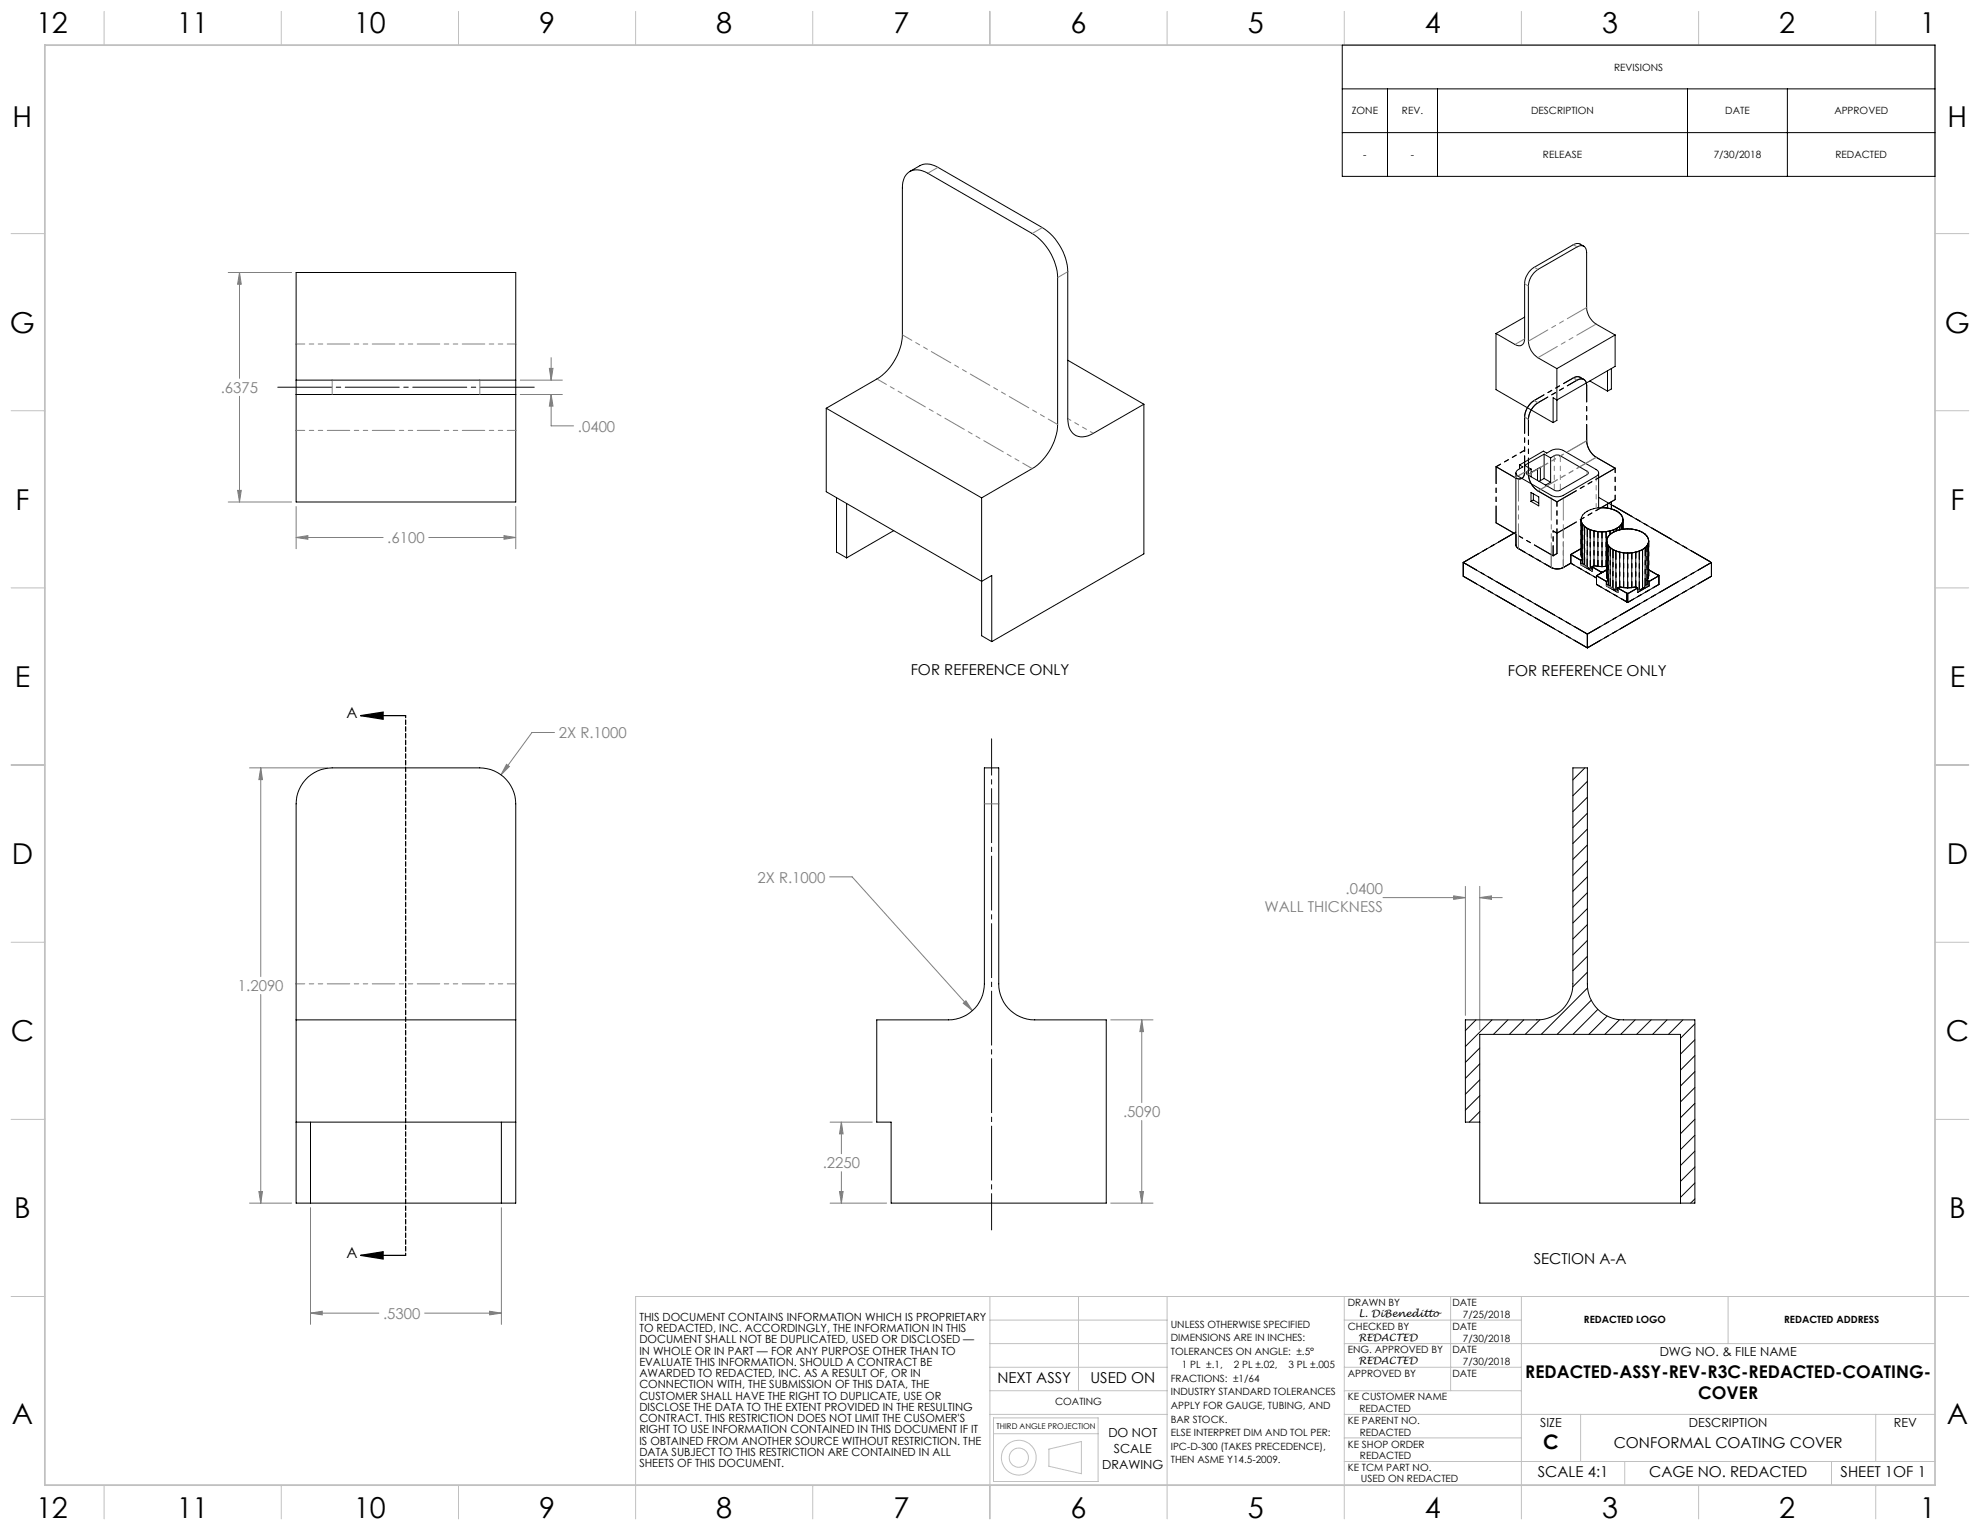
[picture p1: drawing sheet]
<svg xmlns="http://www.w3.org/2000/svg" width="559mm" height="432mm" viewBox="0 0 559 432" stroke-linecap="round" stroke-linejoin="round" font-family="sans-serif">
<path d="M101.8 202l6.3-1v2zM101.8 202h12.7M101.8 354.3l6.3-1v2zM101.8 354.3h12.7" fill="none" stroke="#000" stroke-width=".35"/>
<g fill="none" stroke="#c0c0c0" stroke-width=".28">
<path d="M29.4 3.2v9.5M79.4 3.2v9.5M129.4 3.2v9.5M179.4 3.2v9.5M229.4 3.2v9.5M279.4 3.2v9.5M329.4 3.2v9.5M379.4 3.2v9.5M429.4 3.2v9.5M479.4 3.2v9.5M529.4 3.2v9.5M3.1 65.9h9.6"/>
<path d="M546.1 65.9h9.5M3.1 115.9h9.6M546.1 115.9h9.5M3.1 165.9h9.6M546.1 165.9h9.5M3.1 215.9h9.6M546.1 215.9h9.5M3.1 265.9h9.6M546.1 265.9h9.5M3.1 315.9h9.6M546.1 315.9h9.5M3.1 365.9h9.6"/>
<path d="M279.4 365.9v53.2M279.4 379.2h50M279.4 372.6h50M304.4 365.9v26.6M329.4 365.9v53.2M379.4 365.9v62.8M379.4 379.2h166.7M379.4 372.6h50M409.4 365.9v26.6M429.4 365.9v53.2M487.7 365.9v13.3M555.6 365.9h-376.2v53.2"/>
<path d="M279.4 392.5h50M279.4 399.2h50M279.4 385.9h50M379.4 392.5h50M379.4 399.2h166.7M379.4 385.9h50M446.1 399.2v13.3M529.4 399.2v13.3M29.4 419.1v9.6M79.4 419.1v9.6M129.4 419.1v9.6M179.4 419.1v9.6"/>
<path d="M229.4 419.1v9.6M279.4 419.1v9.6M280.4 404.6h29.5M280.4 400.2h29.5v17.9h-29.5zM296 409l9.2-2.2v9.1l-9.2-2.1zM329.4 419.1v9.6M379.4 405.8h50M379.4 412.5h166.7M429.4 419.1v9.6M458.5 412.5v6.6M479.4 419.1v9.6M516.9 412.5v6.6"/>
<path d="M529.4 419.1v9.6"/>
<circle cx="287.5" cy="411.4" r="4.9"/>
<circle cx="287.5" cy="411.4" r="2.71"/>
</g>
<g fill="none" stroke="#808080" stroke-width=".28">
<path d="M64.4 76.9h17.9M67.6 76.9l.5 3.3h-1zM67.6 76.9v29.9M67.6 111.8v29.9M146.8 107.3h11.9M146.8 111.3h11.9M155 104h1.1l-.6 3.3zM155.5 111.3l.6 3.3h-1.1zM155.5 111.3v8.9h6.4M155.5 100.9v6.4M67.1 138.4h1l-.5 3.3zM64.4 141.7h17.9"/>
<path d="M83.6 151.7l3.3-.5v1zM83.6 142.9v12M83.6 151.7h24.5M121 151.7h24.6M142.2 151.2l3.4 .5-3.4 .5zM145.6 142.9v12M70.4 216.7h22.1M73.6 216.7l.5 3.3h-1zM73.6 216.7v58.9M142.9 215.7l.9 .6-2.4 2.4zM156.5 206.7h-6.4l-8.7 12M234.1 247.5h6.4l33.9 37.7"/>
<path d="M390.3 253.3h23.3M410.2 252.8l3.4 .5-3.4 .5zM413.6 250.2v36.4M417.6 253.3l3.3-.5v1zM417.6 250.2v40.5M417.6 253.3h6.4M73.6 280.7v58.8M271.9 283.1l.7-.7 1.8 2.8zM313.5 287.8h11.9M322.2 287.8l.5 3.3h-1zM322.2 287.8v23.4M234.3 316.7h11.9"/>
<path d="M237.5 316.7l.4 3.3h-1zM237.5 316.7v8.9M322.2 316.2v23.3M70.4 339.5h11.9M73.1 336.3h1l-.5 3.2zM234.3 339.5h15.9M236.9 336.3h1l-.4 3.2zM237.5 330.7v8.8M313.5 339.5h11.9M321.7 336.3h1l-.5 3.2zM87.6 340.8v33M141.5 340.8v33"/>
<path d="M87.6 370.6l3.3-.5v1zM87.6 370.6h19.3M119.8 370.6h21.7M138.2 370.1l3.3 .5-3.3 .5z"/>
</g>
<path d="M151.9 109.3h-74.7" fill="none" stroke="#000" stroke-width=".28" stroke-dasharray="15.2 1.3 1.3 1.3" stroke-dashoffset="-1.1"/>
<path d="M279.8 347.1v-138.6" fill="none" stroke="#000" stroke-width=".28" stroke-dasharray="15.2 1.3 1.3 1.3" stroke-dashoffset="5"/>
<path d="M114.5 202v152.3" fill="none" stroke="#000" stroke-width=".35" stroke-dasharray="1.3 .6" stroke-dashoffset=".7"/>
<path d="M12.7 12.7h533.4v406.4h-533.4z" fill="none" stroke="#c0c0c0" stroke-width=".5"/>
<path d="M378.8 12.7h167.3v37.1h-167.3zM378.8 25.1h167.3M378.8 37.4h167.3M391.6 25.1v24.7M405.7 25.1v24.7M476.3 25.1v24.7M504.4 25.1v24.7" fill="none" stroke="#000" stroke-width=".28"/>
<path d="M101.8 202l6.3-1v2zM101.8 354.3l6.3-1v2z" fill="#000"/>
<path d="M142.9 215.7l-1.5 3 2.4-2.4zM73.6 216.7l.5 3.3h-1zM73.1 336.3h1l-.5 3.2zM87.6 370.6l3.3-.5v1zM138.2 370.1l3.3 .5-3.3 .5zM67.6 76.9l.5 3.3h-1zM67.1 138.4h1l-.5 3.3zM83.6 151.7l3.3-.5v1zM142.2 151.2l3.4 .5-3.4 .5zM155 104h1.1l-.6 3.3zM155.5 111.3l.6 3.3h-1.1zM322.2 287.8l.5 3.3h-1zM321.7 336.3h1l-.5 3.2zM237.5 316.7l.4 3.3h-1zM236.9 336.3h1l-.4 3.2zM271.9 283.1l2.5 2.1-1.8-2.8zM410.2 252.8l3.4 .5-3.4 .5zM417.6 253.3l3.3-.5v1z" fill="#808080"/>
<g fill="none" stroke="#000" stroke-width=".28">
<path d="M256.8 48.4l2.8-1.7a5.1 5.1 0 0 1 5.1 .5l29.5 17a15.8 15.8 0 0 1 7.1 12.5v41.5a4.4 4.4 0 0 0 4.3 5.1l1.5-.3 1.4-.7 14.3-8.2M447 69.5a2.33 2.33 0 0 0-3-.4l-11 6.4a5.9 5.9 0 0 0-2.7 4.6v15.6a1.66 1.66 0 0 1-.8 1.7 1.66 1.66 0 0 1-1.9-.2l-5.4-3.1M422.2 94.1v15.9l16.1 9.3M430.3 89.5l-8.1 4.6M455.8 94.5l-5.3-3a5.9 5.9 0 0 1-2.7-4.7v-15.5a1.64 1.64 0 0 0-.8-1.8 1.64 1.64 0 0 0-1.9 .2l-11.1 6.4a5.9 5.9 0 0 0-2.7 4.6v15.6a5.9 5.9 0 0 0 2.7 4.7l5.4 3M455.8 94.5v8.9l-16.4 9.5-1.1-.6v7M455.8 94.5l-16.4 9.5M83.6 107.3h62M83.6 111.3h62M83.6 107.3v-30.4h62v30.4M83.6 111.3v30.4h62v-30.4M83.6 107.3v4"/>
<path d="M145.6 107.3v4M233.2 115.2l14.3-8.2a16 16 0 0 0 7.2-12.5v-41.4a4.3 4.3 0 0 1 4.2-5.2l1.5 .3 1.4 .7 29.5 17a15.7 15.7 0 0 1 7.2 12.5v41.4a15.7 15.7 0 0 1-7.2 12.5l-14.3 8.2M233.2 115.2v23.6l43.8 25.3 2.9-1.7v18.7M233.2 115.2l43.8 25.3M301.3 101.7l21.5 12.4M322.8 114.1v42.2l-42.9 24.8M439.4 104v14.6l-1.1 .7M448.7 107.5l5 2.9M453.7 104.6v5.8M454.8 104v5.8l-1.1 .6M427.8 133.5l.1 20.6 .6 .7 9.3 5.4a3.9 3.9 0 0 0 3.4 0l2.1-1.2M428.8 131.2l6.8-3.9 .9 .6 1.3-.8a3.9 3.9 0 0 1 3.4 0l9.3 5.4a1.02 1.02 0 0 1 .7 1 1.02 1.02 0 0 1-.7 .9l-9.3 5.4a3.9 3.9 0 0 1-3.4 0l-9.3-5.4a1.02 1.02 0 0 1-.7-.9 1.02 1.02 0 0 1 .7-1l1.3-.7z"/>
<path d="M428.8 131.2v1.1M432.1 139l2.2 1.2v2.6l-2.2-1.3zM432.1 132.4v2.1M432.1 133.3l2.6-1.4v3.7M432.8 139.4v1.7M433.9 132.3v3.3M434.7 135.6l-.4 .3M435.8 128.2l1.8 1M435.8 128.2l-5.5 3.1 1.8 1.1M435.8 128.2v6.8M435.8 135l-1.1 .6M435.8 135l1.8 1.1"/>
<path d="M437.6 129.2l1.4-.8 1.2 .1 7.7 4.5a.5 .5 0 0 1 .4 .5 .5 .5 0 0 1-.4 .4l-8.2 4.6-.9-.1-7.7-4.5a.5 .5 0 0 1-.4-.4 .5 .5 0 0 1 .4-.5l1-.6M437.6 136.1l-1.4 .8M437.6 129.2v6.9M451.2 133.5v9.8M236.1 140.4v15.4l2.8 1.6M238.9 142.1v15.3M252.2 149.8l-13.3 7.6M277 140.5v38.9l2.9 1.7M413 158.7v3.9l35 20.2M413 158.7l35 20.3M427.8 150.2l-14.8 8.5M432.8 141.1l1.5 .9"/>
<path d="M432.8 141.1l-.7 .4M443.3 156.5v2.5M443.3 156.5l2.8 1.6M443.3 159l7.3 4.1M446.1 158.1v1.2M446.1 159.3l3.2 1.9v-1.2M446.2 146.7a4.4 4.4 0 0 1 3.6-3.2 8 8 0 0 1 7.2 1.3l.6 .6 .4 1.3M446.2 146.7l.1 .7M446.2 146.7l.1 10.5M446.2 154.9l-2.9 1.6M446.3 147.4l.4 .6M446.3 147.4v9.8"/>
<path d="M446.3 157.2l.4 .6-.6 .3M446.7 148l.5 .6M446.7 159l.5 .6M446.7 148v11M446.7 159l-.6 .3M447.2 148.6l.8 .6M447.2 159.6l.7 .6M447.2 148.6v11M448 149.2l.8 .3M448 149.2l-.1 11M448.8 149.5l1.1 .4M448.8 149.5v11.1"/>
<path d="M449.3 160l2.5 1.4M449.9 149.9l1.1 .1M449.9 159.7l1.1 .1M449.9 149.9v9.8M449.9 159.7l-.6 .3M451 150l1.1 .1M451 159.8l1.1 .1M451 150v9.8M451.2 140.4l31.8 18.3M452.1 150.1v9.8M453.3 150l-1.2 .1M453.3 159.8l-1.2 .1"/>
<path d="M453.3 150v9.8M453.3 159.8h.2M453.5 152.7l.1 .7M453.5 152.7l.1 10.5M453.6 153.4l.3 .6M453.6 153.4v9.8M453.9 154l.5 .6M453.9 154v11M454.4 149.9l-1.1 .1M454.4 149.9v.9M454.4 154.6l.8 .6M454.4 154.6v11"/>
<path d="M455.2 155.2l.8 .3M455.2 155.2v10.9M455.4 149.5l-1 .4M455.4 149.5v.7M456 155.5l1.1 .4M456 155.5l.1 11M456.3 149.1l-.9 .4M456.3 149.1v.7M457 149.5a7.4 7.4 0 0 1 7.8 1.9l.5 1.3M457 149.5a5.5 5.5 0 0 0-3.4 2.5l-.1 .7M457.1 148.6l-.8 .5M457.1 148.6v.9"/>
<path d="M457.1 155.9l1.1 .1M457.1 155.9v9.8M457.6 148.1l-.5 .5M457.6 148.1v1.3M457.9 147.4l-.3 .7M457.9 147.4v2M458 146.7l-.1 .7M458 146.7v2.7M458.2 156l1.2 .1M458.2 156v9.8M459.4 156.1v9.8M460.5 156l-1.1 .1"/>
<path d="M460.5 156v9.8M461.6 155.9l-1.1 .1M461.6 155.9v9.8M462.6 155.5l-1 .4M462.6 155.5v11M463.6 155.1l-1 .4M463.6 155.1v11M464.3 154.6v11M464.3 154.6l-.7 .5M464.8 154l-.5 .6M464.8 154v9.8M465.2 153.4l-.4 .6"/>
<path d="M465.2 153.4v9.8M465.3 152.7l-.1 .7M465.3 152.7l-.1 10.5M483 158.7l-35 20.3M483 158.7v3.9l-35 20.2M447.9 160.2l.9 .4M448 179v3.8M448.8 160.6l.5 .1M450.6 162.5v2.5l8.5 4.9M450.6 162.5l2.8 1.6M451.8 161.4h.1M451.8 161.4l.3 .2"/>
<path d="M451.8 161.4v.4M453.4 164.1v1.2M453.4 165.3l3.2 1.9v-1.3M453.4 160.9h.1M453.5 160.8l-2.9 1.7M453.6 163.2l.3 .6-.5 .3M453.9 165l.5 .6M453.9 165l-.5 .3M454.4 165.6l.8 .5M455.2 166.1l.9 .4M456.1 166.5l.5 .2M456.6 165.9l2.5 1.5"/>
<path d="M457.1 165.7l1.1 .1M457.1 165.7l-.5 .2M458.2 165.8l1.2 .1M459.1 167.4h.1M459.1 167.4l.3 .2M459.1 169.9l.3 .1M459.1 167.4v2.5M459.4 167.6v2.4M460.5 165.8l-1.1 .1M461.6 165.7l-1.1 .1M461.6 165.7l.6 .2M462.2 165.9l-2.8 1.7"/>
<path d="M462.6 166.5l-.4 .2M463.6 166.1l-1 .4M464.3 165.6l-.7 .5M464.8 163.8h.1M464.8 163.8v1.2M464.8 165l-.5 .6M464.8 165l.6 .3M464.8 163.8l.6 .3M465.2 163.2l-.4 .6M465.3 160.9l2.6 1.4M465.4 165.3l-3.2 1.9v-1.3M465.4 164.1v1.2"/>
<path d="M467.9 162.3h.1M467.9 162.3l.3 .2M468.2 162.5v2.5l-8.8 5M468.2 162.5l-2.8 1.6M277.8 216.7h4.1v61a10.1 10.1 0 0 0 10.1 10.1h20.2v51.7h-60.7v-22.8h-4.1v-28.9h20.3a10.2 10.2 0 0 0 10.1-10.1zM447.3 216.7l-3.4 3.4M448 220.5l-4.1 4.1M448 225l-4.1 4.1M448 229.5l-4.1 4.1M448 234l-4.1 4.1M448 238.5l-4.1 4M448 243l-4.1 4.1"/>
<path d="M448 247.5l-4.1 4M448 252l-4.1 4M448 256.4l-4.1 4.1M448 260.9l-4.1 4.1M448 265.4l-4.1 4.1M448 269.9l-4.1 4.1M448 274.4l-4.1 4.1M448 278.8l-13 13.1M83.6 287.8v-60.9a10.2 10.2 0 0 1 10.1-10.2h41.7a10.1 10.1 0 0 1 10.2 10.2v60.9M83.6 287.8v51.7h62v-51.7M83.6 287.8h62M416.6 287.8l-3 3.1"/>
<path d="M417.6 295.8l-4 4M421.1 287.8l-7.5 7.5M425.6 287.8l-4.1 4.1M430 287.8l-4 4.1M434.6 287.8l-4.1 4.1M449.1 282.3l-9.6 9.6M451 284.9l-7.1 7M453.6 286.8l-5.2 5.1M457.1 287.8l-4.2 4.1M461.5 287.8l-4.1 4.1M466 287.8l-4.1 4.1M470.5 287.8l-4.1 4.1"/>
<path d="M474.9 287.8l-4 4.1M478.3 289l-4 4M478.3 293.4l-4 4.1M478.3 297.9l-4 4.1M83.6 316.7h62M87.6 316.7v22.8M141.5 316.7v22.8M417.6 316.7h-4v-28.9h20.1a10.1 10.1 0 0 0 10.2-10.1v-61h4.1v61a10.1 10.1 0 0 0 10.2 10.1h20.1v51.7h-60.7v-47.6h56.7v47.6M417.6 300.2l-4 4.1M417.6 304.8l-4 4M417.6 309.2l-4 4.1M417.6 313.7l-2.9 3"/>
<path d="M478.3 302.4l-4 4.1M478.3 306.9l-4 4.1M478.3 311.4l-4 4.1M478.3 315.9l-4 4.1M478.3 320.4l-4 4M478.3 324.9l-4 4M478.3 329.4l-4 4M478.3 333.9l-4 4M478.3 338.3l-1.2 1.2"/>
</g>
<path d="M83.6 97.1h62M145.6 121.5h-62M83.6 277.7h62" fill="none" stroke="#808080" stroke-width=".28" stroke-dasharray="6.3 1.3 1.3 1.3 1.3 1.3" stroke-dashoffset="3.9"/>
<g fill="none" stroke="#808080" stroke-width=".28" stroke-dasharray="6.3 1.3 1.3 1.3 1.3 1.3">
<path d="M264.7 47.2l-2.8 1.7M291.3 65.9l2.9-1.7M301.4 76.7l-2.9 1.6M433 75.4l1.1 .6M445.1 69.7l-1.1-.7M427.6 97.2l2.7-1.6M431.4 80.7l-1.1-.6M431.4 96.3l16.4-9.5M450.5 91.4l-16.4 9.5M93.8 107.2v4.1M135.4 111.3v-4.1M431.4 118.3l-1.1-.6"/>
<path d="M433 113l1.1 .7M445.1 107.3l-1.1-.6M427.6 134.8l2.7-1.5M431.1 133v.9M431.4 133.9l16.4-9.5M447.9 133.9v-.9M450.5 129.1l-16.4 9.4M428.5 151.2v3.6M447.2 159.6l-1.1-.3M437.8 160.2v-3.6M447.9 160.1l-1.8-.8M449.3 161.2l-.5-.6"/>
<path d="M454.5 165.6l-1.1-.3M455.2 166.1l-1.8-.8M456.6 167.2l-.5-.7M462.7 166.5l-.5 .3M465.1 165.1l-.8 .5M281.9 226.9h-4.1"/>
</g>
<path d="M254.7 94.5l43.8 25.3M291.3 132.3l-43.8-25.3" fill="none" stroke="#808080" stroke-width=".28" stroke-dasharray="6.3 1.3 1.3 1.3 1.3 1.3" stroke-dashoffset="3.3"/>
<path d="M301.4 118.2l7.2 4.1" fill="none" stroke="#808080" stroke-width=".28" stroke-dasharray="6.3 1.3 1.3 1.3 1.3 1.3" stroke-dashoffset="5.4"/>
<g fill="none" stroke="#000" stroke-width=".28" stroke-dasharray="6.3 1.3 1.3 1.3 1.3 1.3">
<path d="M430.3 117.7a5.9 5.9 0 0 1 2.7-4.7M434.1 113.7a5.9 5.9 0 0 0-2.7 4.6M444 106.7l.9-.4 1 .2M447 107.1l-1.1-.6M447.8 108.8a1.64 1.64 0 0 0-.8-1.7 1.64 1.64 0 0 0-1.9 .2M422.2 131.7l5.4 3.1M430.3 133.3a1.64 1.64 0 0 1-.8 1.7 1.64 1.64 0 0 1-1.9-.2M434.1 138.5a5.9 5.9 0 0 1-2.7-4.6M434.1 138.5l5.3 3.1M447.8 124.4a5.9 5.9 0 0 0 2.7 4.7M455.8 132.2l-5.3-3.1M427.8 150.8v3"/>
<path d="M428.5 154.8l-.5-.4-.2-.6M438.3 149.9l1.1 .6M439.4 141.6l16.4-9.4M439.4 150.5l16.4-9.5M439.4 156.2l-1.1 .7M439.4 156.2v-5.7M443.3 156.5l2.8-1.6M443.3 158.9v-2.4M446.1 158.1l-2.8-1.6M446.1 158.1l.6-.3M446.1 159.3v-1.2M446.1 159.3l.6-.3"/>
<path d="M446.2 146.7v-.2M446.2 154.9h-.1M446.2 156.5l.1 .7M446.3 157.2l.4 .6M446.3 147.4l-.1-.7M446.7 148l-.4-.6M446.7 159l.5 .6M446.7 157.8v1.2M447.2 159.6l.7 .5M447.2 148.6l-.5-.6M448 149.1l-.8-.5M448.8 149.5l-.8-.4"/>
<path d="M449.3 160v1.2M449.9 149.8l-1.1-.3M449.9 159.6l-.6 .4M449.9 159.6l1.1 .2M451 159.8l1.1 .1M451 150l-1.1-.2M451.9 143.3h.2M452.1 159.9l1.2-.1M452.1 150.1l-1.1-.1M452.1 143.3h1.2M453.3 150l-1.2 .1M453.3 143.3l1.1 .2"/>
<path d="M453.3 159.8h.2M453.5 152.7l.1-.7M453.6 153.3l-.1-.6M453.6 152l.3-.6M453.7 143.4v-1.2M453.9 154l-.3-.7M453.9 151.4l.6-.6M454.4 149.8v1M454.4 149.8l-1.1 .2M454.4 143.5l1.1 .4M454.5 154.6l-.6-.6M454.5 150.8l.7-.5"/>
<path d="M454.8 141.6v2M455.2 150.3l.9-.5M455.2 155.1l-.7-.5M455.4 149.5l-1 .3M455.4 149.5v.7M455.5 143.9l.8 .4M456 155.5l-.8-.4M456.1 149.8l1-.3M456.3 149.1v.7M456.3 149.1l-.9 .4M456.3 144.3l.7 .5M457 144.8l.6 .6"/>
<path d="M457.1 149.5l1.1-.2M457.1 148.6l-.8 .5M457.1 148.6v.9M457.1 155.8l-1.1-.3M457.6 148l-.5 .6M457.6 148v1.4M457.6 145.4l.3 .6M457.9 146l.2 .7M457.9 147.4l-.3 .6M457.9 147.4v2M458.1 146.7v2.7M458.1 146.7l-.2 .7"/>
<path d="M458.2 156l-1.1-.2M458.2 149.3h1.2M459.4 156.1l-1.2-.1M459.4 149.3h1.1M460.5 156l-1.1 .1M460.5 149.3l1.1 .2M461.6 155.8l-1.1 .2M461.6 149.5l1.1 .3M462.7 155.5l-1.1 .3M462.7 149.8l.9 .5M463.6 155.1l-.9 .4M463.6 150.3l.7 .4"/>
<path d="M464.3 150.7l.5 .7M464.3 154.5l-.7 .6M464.8 154l-.5 .5M464.8 151.4l.4 .6M465.2 152l.1 .7M465.2 153.3l-.4 .7M465.3 152.7l-.1 .6M413 162.6v-3.9M441.2 160.2a3.8 3.8 0 0 1-3.4 0M441.2 160.2l2.1-1.3M447.9 160.1l.9 .5M448.8 160.6l.5 .1"/>
<path d="M449.3 161.2l-3.2-1.9M450.6 162.5l2.8-1.6M450.6 164.9v-2.4M451.8 161.4l-2.5-1.4M451.8 161.8v-.4M451.8 161.4h.1M451.8 161.4v.3M452.1 161.6l-.3-.2M453.4 164.1l-2.8-1.6M453.4 164.1l.5-.3M453.4 165.3v-1.2M453.4 165.3l.5-.3"/>
<path d="M453.5 160.8l-1.4 .8M453.5 160.9h-.1M453.5 162.5l.1 .6M453.6 163.1l.3 .7M453.9 165l.6 .6M453.9 163.8v1.2M454.5 165.6l.7 .5M455.2 166.1l.9 .4M456.1 166.5l.5 .2M456.6 165.9v1.3M456.6 167.2l-3.2-1.9M457.1 165.6l-.5 .3"/>
<path d="M457.1 165.6l1.1 .2M458.2 165.8l1.2 .1M459.1 167.4l-2.5-1.5M459.1 167.4h.1M459.1 167.4v2.4M459.1 169.8v-2.4M459.4 165.9l1.1-.1M459.4 167.6l-.3-.2M459.4 167.6v2.4M459.4 170l-.3-.2M460.5 165.8l1.1-.2M462.2 166.7l.5-.2"/>
<path d="M462.2 165.9l-.6-.3M462.2 165.9l-2.8 1.7M462.2 167.2v-1.3M462.7 166.5l.9-.4M463.6 166.1l.7-.5M464.3 165.6l.5-.6M464.8 163.8h.1M464.8 163.8l.4-.7M464.8 165v-1.2M464.8 165l.3 .1M464.8 163.8l.6 .3M465.2 163.1l.1-.6"/>
<path d="M465.4 165.3l-3.2 1.9M465.4 164.1v1.2M465.4 165.3l-.3-.2M465.4 160.9h-.1M465.4 160.9l2.5 1.4M467.9 162.3h.1M468.2 162.5l-2.8 1.6M468.2 164.9v-2.4M468.2 162.5l-.3-.2M483 162.6v-3.9M448 182.8v-3.9"/>
</g>
<g fill="none" stroke="#000" stroke-width=".28" stroke-dasharray="6.3 1.3 1.3 1.3 1.3 1.3" stroke-dashoffset="4.6">
<path d="M446.2 156.5v-9.8M446.3 157.2v-9.8M446.7 157.8v-9.8M449.9 149.8v9.8M451 150v9.8M452.1 150.1v9.8M453.3 150v9.8M457.1 155.8v9.8M458.2 156v9.8M459.4 156.1v9.8M460.5 156v9.8M461.6 155.8v9.8"/>
<path d="M464.8 154v9.8M465.2 153.3v9.8M465.3 152.7v9.8M453.5 162.5v-9.8M453.6 163.1v-9.8M453.9 163.8v-9.8M459.1 169.8l-8.5-4.9"/>
</g>
<path d="M447.2 148.6v11M448 149.1l-.1 11M448.8 149.5v11.1M454.5 154.6v11M455.2 155.1v11M456 155.5l.1 11M462.7 155.5v11M463.6 155.1v11M464.3 154.5v11.1" fill="none" stroke="#000" stroke-width=".28" stroke-dasharray="6.3 1.3 1.3 1.3 1.3 1.3" stroke-dashoffset="4"/>
<path d="M450.6 163.1l-7.3-4.2" fill="none" stroke="#000" stroke-width=".28" stroke-dasharray="6.3 1.3 1.3 1.3 1.3 1.3" stroke-dashoffset="5.3"/>
<path d="M459.4 170l8.8-5.1" fill="none" stroke="#000" stroke-width=".28" stroke-dasharray="6.3 1.3 1.3 1.3 1.3 1.3" stroke-dashoffset="4.4"/>
<path d="M428.5 154.8l9.3 5.4" fill="none" stroke="#000" stroke-width=".28" stroke-dasharray="6.3 1.3 1.3 1.3 1.3 1.3" stroke-dashoffset="4.2"/>
<path d="M483 158.7l-28.2-16.3" fill="none" stroke="#000" stroke-width=".28" stroke-dasharray="6.3 1.3 1.3 1.3 1.3 1.3" stroke-dashoffset="-.4"/>
<path d="M413 158.7l35 20.2M413 162.6l35 20.2M448 178.9l35-20.2M448 182.8l35-20.2" fill="none" stroke="#000" stroke-width=".28" stroke-dasharray="6.3 1.3 1.3 1.3 1.3 1.3" stroke-dashoffset="2"/>
<path d="M427.3 150.5l-14.3 8.2" fill="none" stroke="#000" stroke-width=".28" stroke-dasharray="6.3 1.3 1.3 1.3 1.3 1.3" stroke-dashoffset="1.3"/>
<path d="M439.4 150.5v-8.9M455.8 141v-8.8" fill="none" stroke="#000" stroke-width=".28" stroke-dasharray="6.3 1.3 1.3 1.3 1.3 1.3" stroke-dashoffset="5.1"/>
<path d="M438.3 156.9v-7" fill="none" stroke="#000" stroke-width=".28" stroke-dasharray="6.3 1.3 1.3 1.3 1.3 1.3" stroke-dashoffset="3.5"/>
<path d="M422.2 147.6l16.1 9.3" fill="none" stroke="#000" stroke-width=".28" stroke-dasharray="6.3 1.3 1.3 1.3 1.3 1.3" stroke-dashoffset=".2"/>
<path d="M422.2 147.6v-15.9" fill="none" stroke="#000" stroke-width=".28" stroke-dasharray="6.3 1.3 1.3 1.3 1.3 1.3" stroke-dashoffset="1.6"/>
<path d="M430.3 117.7v15.6M431.4 118.3v15.6M447.8 108.8v15.6" fill="none" stroke="#000" stroke-width=".28" stroke-dasharray="6.3 1.3 1.3 1.3 1.3 1.3" stroke-dashoffset="1.7"/>
<path d="M434.1 113.7l11-6.4M444 106.7l-11 6.3" fill="none" stroke="#000" stroke-width=".28" stroke-dasharray="6.3 1.3 1.3 1.3 1.3 1.3" stroke-dashoffset="3.1"/>
<path d="M430.3 127.1l-8.1 4.6" fill="none" stroke="#000" stroke-width=".28" stroke-dasharray="6.3 1.3 1.3 1.3 1.3 1.3" stroke-dashoffset="4.9"/>
<path d="M441.2 149.4v10.8" fill="none" stroke="#808080" stroke-width=".28" stroke-dasharray="6.3 1.3 1.3 1.3 1.3 1.3" stroke-dashoffset="4.2"/>
<path d="M428.5 134.4v20.4M441.2 139.8v20.4M437.8 160.2v-20.4" fill="none" stroke="#808080" stroke-width=".28" stroke-dasharray="6.3 1.3 1.3 1.3 1.3 1.3" stroke-dashoffset="-.7"/>
<path d="M450.5 143.4v-9" fill="none" stroke="#808080" stroke-width=".28" stroke-dasharray="6.3 1.3 1.3 1.3 1.3 1.3" stroke-dashoffset="5"/>
<path d="M438.7 138.3v-9.7M440.4 128.6v9.7" fill="none" stroke="#808080" stroke-width=".28" stroke-dasharray="6.3 1.3 1.3 1.3 1.3 1.3" stroke-dashoffset="4.7"/>
<g font-size="8.1">
<text x="10.2" y="9.3">12</text>
<text x="49.9" y="9.3">11</text>
<text x="99.9" y="9.3">10</text>
<text x="152.1" y="9.3">9</text>
<text x="202.1" y="9.3">8</text>
<text x="252.1" y="9.3">7</text>
<text x="302.1" y="9.3">6</text>
<text x="352.1" y="9.3">5</text>
<text x="402.1" y="9.3">4</text>
<text x="452.1" y="9.3">3</text>
<text x="502.1" y="9.3">2</text>
<text x="541.8" y="9.3">1</text>
<text x="3.5" y="35.9">H</text>
<text x="549.6" y="35.9">H</text>
<text x="2.8" y="93.9">G</text>
<text x="548.9" y="93.9">G</text>
<text x="4.4" y="143.9">F</text>
<text x="550.5" y="143.9">F</text>
<text x="4.1" y="193.9">E</text>
<text x="550.2" y="193.9">E</text>
<text x="3.3" y="243.9">D</text>
<text x="549.4" y="243.9">D</text>
<text x="3" y="293.9">C</text>
<text x="549.1" y="293.9">C</text>
<text x="4" y="343.9">B</text>
<text x="550.1" y="343.9">B</text>
<text x="3.3" y="401.8">A</text>
<text x="549.4" y="401.8">A</text>
<text x="10.2" y="428.4">12</text>
<text x="49.9" y="428.4">11</text>
<text x="99.9" y="428.4">10</text>
<text x="152.1" y="428.4">9</text>
<text x="202.1" y="428.4">8</text>
<text x="252.1" y="428.4">7</text>
<text x="302.1" y="428.4">6</text>
<text x="352.1" y="428.4">5</text>
<text x="402.1" y="428.4">4</text>
<text x="452.1" y="428.4">3</text>
<text x="502.1" y="428.4">2</text>
<text x="541.8" y="428.4">1</text>
</g>
<text font-size="5.6" x="435.6" y="409">C</text>
<g font-size="4.9">
<text x="430.5" y="389">REDACTED-ASSY-REV-R3C-REDACTED-COATING-</text>
<text x="479.3" y="394.9">COVER</text>
</g>
<g font-size="4.2" fill="#808080">
<text x="62.3" y="110.9">.6375</text>
<text x="163.1" y="121.8">.0400</text>
<text x="109.3" y="153.3">.6100</text>
<text x="157.7" y="208.3">2X R.1000</text>
<text x="213.8" y="249.1">2X R.1000</text>
<text x="356.8" y="257.4">WALL THICKNESS</text>
<text x="379.8" y="252.4">.0400</text>
<text x="67.1" y="279.7">1.2090</text>
<text x="317" y="315.3">.5090</text>
<text x="232.2" y="329.7">.2250</text>
<text x="108.1" y="372.2">.5300</text>
</g>
<g font-size="4.2">
<text x="257" y="190.4">FOR REFERENCE ONLY</text>
<text x="425.6" y="190.9">FOR REFERENCE ONLY</text>
<text x="97.8" y="202.8">A</text>
<text x="97.8" y="355.1">A</text>
<text x="432.8" y="356.7">SECTION A-A</text>
<text x="281.5" y="390.4">NEXT ASSY</text>
<text x="307.8" y="390.4">USED ON</text>
<text x="455.4" y="408.6">CONFORMAL COATING COVER</text>
<text x="434" y="417">SCALE 4:1</text>
<text x="465.4" y="417">CAGE NO. REDACTED</text>
<text x="519.5" y="417">SHEET 1OF 1</text>
</g>
<g font-size="3.5">
<text x="468.4" y="382.7">DWG NO. &amp; FILE NAME</text>
<text x="312.8" y="405.6">DO NOT</text>
<text x="434.7" y="402.7">SIZE</text>
<text x="476.7" y="402.7">DESCRIPTION</text>
<text x="534.5" y="402.7">REV</text>
<text x="314.3" y="410.1">SCALE</text>
<text x="311.1" y="414.6">DRAWING</text>
</g>
<g font-size="3.2">
<text x="180.4" y="372.8">THIS DOCUMENT CONTAINS INFORMATION WHICH IS PROPRIETARY</text>
<text x="180.4" y="376">TO REDACTED, INC. ACCORDINGLY, THE INFORMATION IN THIS</text>
<text x="180.4" y="379.1">DOCUMENT SHALL NOT BE DUPLICATED, USED OR DISCLOSED —</text>
<text x="180.4" y="382.3">IN WHOLE OR IN PART — FOR ANY PURPOSE OTHER THAN TO</text>
<text x="180.4" y="385.5">EVALUATE THIS INFORMATION. SHOULD A CONTRACT BE</text>
<text x="180.4" y="388.7">AWARDED TO REDACTED, INC. AS A RESULT OF, OR IN</text>
<text x="180.4" y="391.8">CONNECTION WITH, THE SUBMISSION OF THIS DATA, THE</text>
<text x="180.4" y="395">CUSTOMER SHALL HAVE THE RIGHT TO DUPLICATE, USE OR</text>
<text x="180.4" y="398.2">DISCLOSE THE DATA TO THE EXTENT PROVIDED IN THE RESULTING</text>
<text x="180.4" y="401.4">CONTRACT. THIS RESTRICTION DOES NOT LIMIT THE CUSOMER'S</text>
<text x="180.4" y="404.5">RIGHT TO USE INFORMATION CONTAINED IN THIS DOCUMENT IF IT</text>
<text x="180.4" y="407.7">IS OBTAINED FROM ANOTHER SOURCE WITHOUT RESTRICTION. THE</text>
<text x="180.4" y="410.9">DATA SUBJECT TO THIS RESTRICTION ARE CONTAINED IN ALL</text>
<text x="180.4" y="414.1">SHEETS OF THIS DOCUMENT.</text>
</g>
<g font-size="2.8">
<text x="455.5" y="19.9">REVISIONS</text>
<text x="381.5" y="32.3">ZONE</text>
<text x="395.7" y="32.3">REV.</text>
<text x="432.1" y="32.3">DESCRIPTION</text>
<text x="486.9" y="32.3">DATE</text>
<text x="517.7" y="32.3">APPROVED</text>
<text x="384.8" y="44.7">-</text>
<text x="398.2" y="44.7">-</text>
<text x="435.5" y="44.7">RELEASE</text>
<text x="483.7" y="44.7">7/30/2018</text>
<text x="518" y="44.7">REDACTED</text>
<text x="380.4" y="368.6">DRAWN BY</text>
<text x="383.4" y="371.7">L. DiBeneditto</text>
<text x="409.9" y="368.6">DATE</text>
<text x="412.9" y="372">7/25/2018</text>
<text x="330.4" y="374.7">UNLESS OTHERWISE SPECIFIED</text>
<text x="380.4" y="375.3">CHECKED BY</text>
<text x="409.9" y="375.3">DATE</text>
<text x="447" y="373.4">REDACTED LOGO</text>
<text x="503.5" y="373.4">REDACTED ADDRESS</text>
<text x="330.4" y="378.5">DIMENSIONS ARE IN INCHES:</text>
<text x="330.4" y="382.4">TOLERANCES ON ANGLE: ±.5°</text>
<text x="380.4" y="381.9">ENG. APPROVED BY</text>
<text x="383.4" y="378.5">REDACTED</text>
<text x="409.9" y="381.9">DATE</text>
<text x="412.9" y="378.6">7/30/2018</text>
<text x="333.5" y="386.2">1 PL ±.1,</text>
<text x="348.2" y="386.2">2 PL ±.02,</text>
<text x="363.7" y="386.2">3 PL ±.005</text>
<text x="380.4" y="388.6">APPROVED BY</text>
<text x="383.4" y="385">REDACTED</text>
<text x="409.9" y="388.6">DATE</text>
<text x="412.9" y="385.1">7/30/2018</text>
<text x="330.4" y="390">FRACTIONS: ±1/64</text>
<text x="330.4" y="393.8">INDUSTRY STANDARD TOLERANCES</text>
<text x="380.4" y="395.2">KE CUSTOMER NAME</text>
<text x="297.8" y="396.6">COATING</text>
<text x="330.4" y="397.6">APPLY FOR GAUGE, TUBING, AND</text>
<text x="330.4" y="401.5">BAR STOCK.</text>
<text x="380.4" y="401.9">KE PARENT NO.</text>
<text x="383.6" y="398.6">REDACTED</text>
<text x="330.4" y="405.3">ELSE INTERPRET DIM AND TOL PER:</text>
<text x="383.7" y="405.2">REDACTED</text>
<text x="330.4" y="409.1">IPC-D-300 (TAKES PRECEDENCE),</text>
<text x="330.4" y="412.9">THEN ASME Y14.5-2009.</text>
<text x="380.4" y="408.5">KE SHOP ORDER</text>
<text x="383.8" y="411.9">REDACTED</text>
<text x="380.4" y="415.2">KE TCM PART NO.</text>
<text x="384.1" y="418.4">USED ON REDACTED</text>
</g>
<text font-size="2.2" x="281.3" y="403.3">THIRD ANGLE PROJECTION</text>
</svg>
